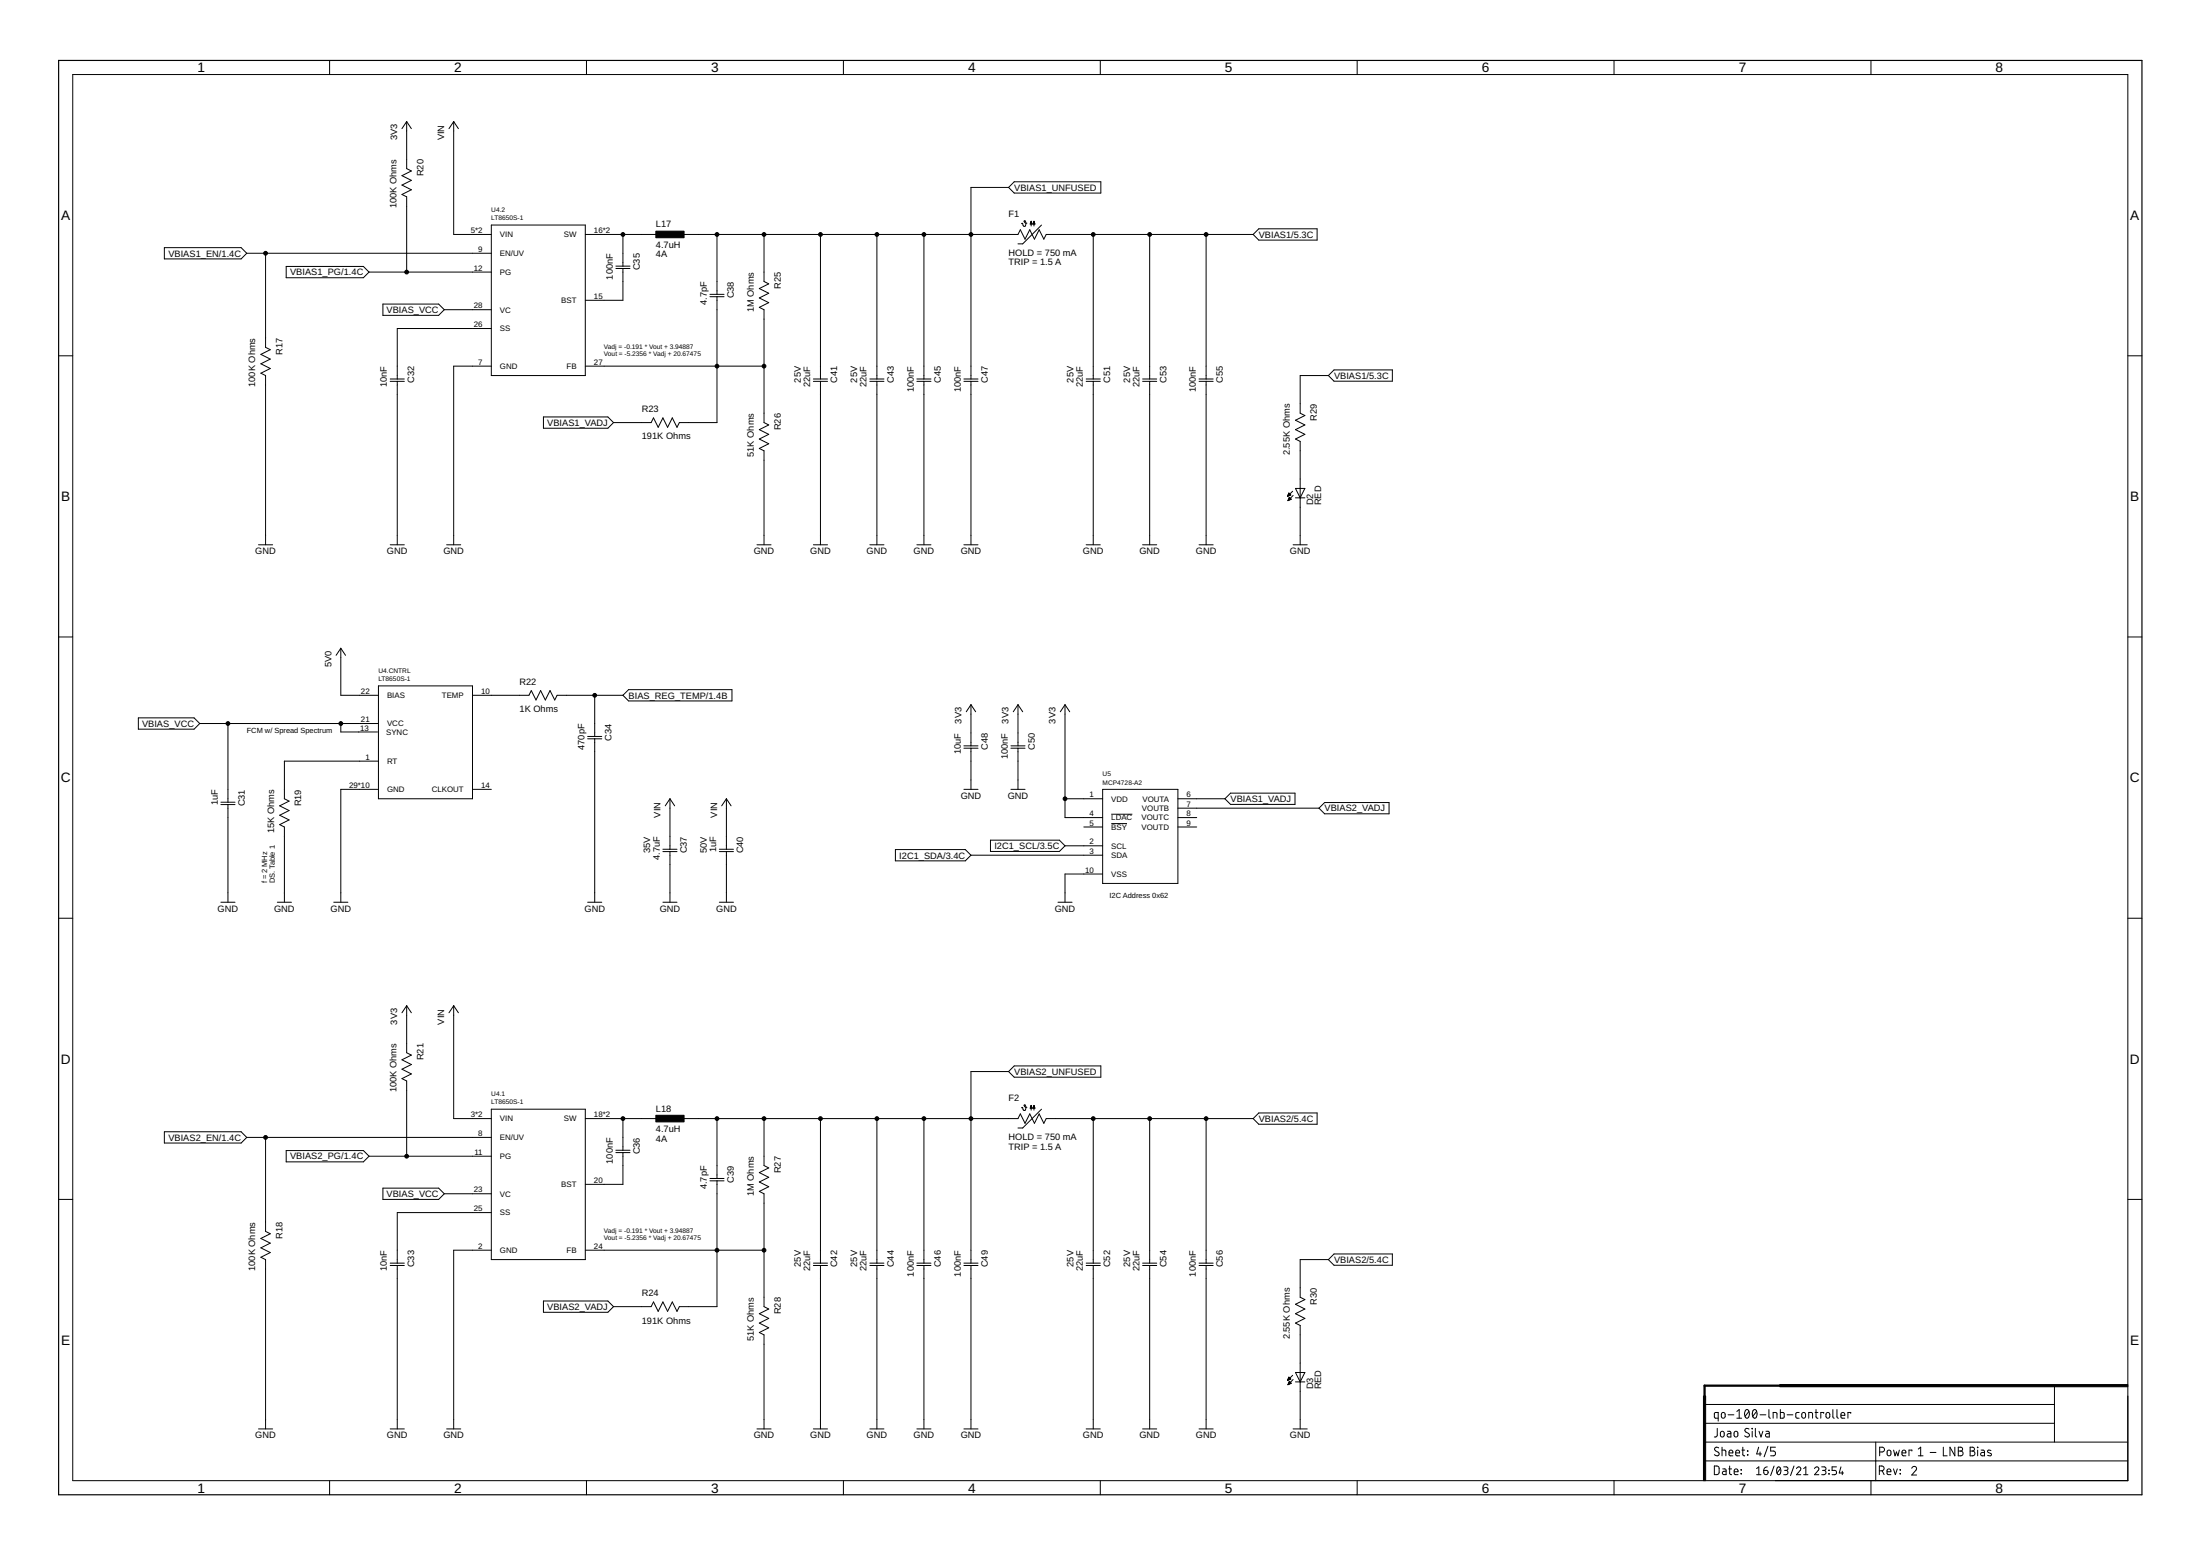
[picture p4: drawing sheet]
<svg xmlns="http://www.w3.org/2000/svg" width="594mm" height="420mm" viewBox="0 0 594 420" stroke-linecap="round" stroke-linejoin="round" font-family="sans-serif">
<g fill="none" stroke="#000" stroke-width=".27">
<path d="M89 16.3v3.8M158.4 16.3v3.8M227.8 16.3v3.8M297.1 16.3v3.8M366.5 16.3v3.8M435.8 16.3v3.8M505.2 16.3v3.8M19.6 20.1h555v379.7h-555zM109.8 32.8v12.7l1.3 .7-2.6 1.2 2.6 1.3-2.6 1.3 2.6 1.2-2.6 1.3 1.3 .6v20.4M109.8 32.8l1.3 1.9M109.8 32.8l-1.3 1.9M122.5 32.8v30.5h10.2"/>
<path d="M122.5 32.8l1.3 1.9M122.5 32.8l-1.3 1.9M272.4 50.6h-10.2v51.7M273.9 49.1h23.4v3h-23.4l-1.5-1.5zM278.4 59.9h.1M278.4 59.8h.1M278.4 59.8v1.2M278.4 59.8l.3 .7h-.5zM279.1 59.9h.2M279.2 59.8h.1M279.2 59.8v1.2M279.2 59.8l.3 .7h-.5z"/>
<path d="M44.4 66.9h20.7l1.5 1.5-1.5 1.5h-20.7zM66.6 68.4h66.1M71.7 68.4v25.4l1.3 .6-2.6 1.3 2.6 1.3-2.6 1.2 2.6 1.3-2.6 1.3 1.3 .6v45.7M77.3 71.9h20.8l1.6 1.6-1.6 1.5h-20.8zM99.7 73.5h33M132.7 60.8h25.4v40.6h-25.4zM158.1 63.3h20.3M166.3 71.9h3.8M166.3 72.5h3.8M168.2 63.3v8.6M168.2 72.5v8.6h-10.1M183.5 63.3h91.4l.6-1.3 1.3 2.6 1.3-2.6 1.2 2.6 1.3-2.6 1.3 2.6 .6-1.3h55.9"/>
<path d="M191.7 79.5h3.8M193.6 63.3v16.2M206.3 63.3v12.7l1.3 .6-2.6 1.3 2.6 1.3-2.6 1.3 2.6 1.2-2.6 1.3 1.3 .6v30.5l1.3 .6-2.6 1.3 2.6 1.3-2.6 1.3 2.6 1.2-2.6 1.3 1.3 .6v25.4M221.6 63.3v39M236.8 63.3v39M249.5 63.3v39M277.3 60.3a.45 .45 0 0 1-.6-.1 .45 .45 0 0 1 0-.6 .91 .91 0 0 1-.2 1.5l-.4-.8-.2 .1M278.2 60.4h.5M278.3 60.3h.3M278.3 60.2h.3M278.3 60.1h.3M279 60.4h.4"/>
<path d="M279 60.3h.4M279.1 60.2h.3M279.1 60.1h.2M281.2 60.8l-5 5h-1.3M295.2 63.3v39M310.5 63.3v39M325.7 63.3v39M339.9 61.8h15.8v3h-15.8l-1.5-1.5zM15.8 96.1h3.8M103.4 82.1h15l1.6 1.5-1.6 1.6h-15zM120 83.6h12.7M132.7 88.7h-25.4v13.6"/>
<path d="M132.7 98.9h-10.2v48.2M158.1 98.9h48.2M191.7 80.1h3.8M193.6 80.1v34h-10.1l-.7 1.3-1.3-2.6-1.2 2.6-1.3-2.6-1.3 2.6-1.2-2.6-.7 1.3h-10.1M360.2 99.9h15.8v3h-15.8l-1.5-1.5zM574.6 96.1h3.8M105.4 103h3.8M105.4 102.3h3.8M107.3 103v44.1M146.7 112.6h17.4l1.6 1.5-1.6 1.5h-17.4zM219.6 103h3.9M219.6 102.3h3.9"/>
<path d="M221.6 103v44.1M234.9 103h3.8M234.9 102.3h3.8M236.8 103v44.1M247.6 103h3.8M247.6 102.3h3.8M249.5 103v44.1M260.3 103h3.8M260.3 102.3h3.8M262.2 103v44.1M293.3 103h3.8M293.3 102.3h3.8"/>
<path d="M295.2 103v44.1M308.5 103h3.9M308.5 102.3h3.9M310.5 103v44.1M323.8 103h3.8M323.8 102.3h3.8M325.7 103v44.1M358.7 101.4h-7.6v10.2l1.3 .6-2.6 1.3 2.6 1.2-2.6 1.3 2.6 1.3-2.6 1.3 1.3 .6v27.9M347.7 134h.1M347.7 133.9h.3M347.8 133.8h.5M347.8 135.1h.2"/>
<path d="M347.8 133.6h.7M347.9 133.5h.5M347.9 135h.4M347.9 133.4h.4M347.9 134.9h.6M348 133.3h.2M348 134.7h.6M348 133.2h.1M348 134.6h.5M348 133.2l-.3 .8M348 133.2l.6 .5M348.1 134.5h.3"/>
<path d="M348.1 134.4h.2M348.2 134.3l.5 .5-.9 .4zM348.6 133.7l-.9 .3M349.1 132.7l-1.4 1.3M349.2 133.8l-1.4 1.4M349.8 131.9h2.6l-1.3 2.5zM349.8 134.4h2.6M69.8 147.1h3.8M105.4 147.1h3.8M120.6 147.1h3.8M204.4 147.1h3.8M219.6 147.1h3.9"/>
<path d="M234.9 147.1h3.8M247.6 147.1h3.8M260.3 147.1h3.8M293.3 147.1h3.8M308.5 147.1h3.9M323.8 147.1h3.8M349.2 147.1h3.8M15.8 172h3.8M92 175v12.7h10.2M92 175l1.3 2M92 175l-1.2 2M574.6 172h3.8"/>
<path d="M37.4 193.8h15l1.5 1.6-1.5 1.5h-15zM53.9 195.4h48.3M61.6 195.4v21.2M92 195.4v2.3h9.9M102.2 185.2h25.4v30.5h-25.4zM127.6 187.7h15.2l.7-1.2 1.2 2.5 1.3-2.5 1.3 2.5 1.2-2.5 1.3 2.5 .6-1.3h17.8M158.7 198.9h3.8M158.7 199.5h3.8M160.6 187.7v11.2M160.6 199.5v44.1M169.7 186.2h28v3.1h-28l-1.5-1.6zM262.2 190.3v11.1"/>
<path d="M262.2 190.3l1.3 1.9M262.2 190.3l-1.3 1.9M274.9 190.3v11.1M274.9 190.3l1.3 1.9M274.9 190.3l-1.3 1.9M287.6 190.3v30.5h10.2M287.6 190.3l1.3 1.9M287.6 190.3l-1.3 1.9M59.6 217.3h3.9M59.6 216.6h3.9M61.6 217.3v26.3M102.2 205.5h-25.4v10.2l1.3 .6-2.6 1.3 2.6 1.3-2.6 1.2 2.6 1.3-2.6 1.3 1.3 .6v20.3"/>
<path d="M102.2 213.1h-10.2v30.5M127.6 213.1h5.1M180.9 215.7v13.6M180.9 215.7l1.3 1.9M180.9 215.7l-1.3 1.9M196.2 215.7v13.6M196.2 215.7l1.2 1.9M196.2 215.7l-1.3 1.9M260.3 213.1h3.8M260.3 201.4h3.8M260.3 202h3.8M262.2 202v11.1"/>
<path d="M273 213.1h3.8M273 201.4h3.8M273 202h3.8M274.9 202v11.1M287.6 215.7h10.2M297.8 213.1h20.3v25.4h-20.3zM300.1 219.9h5.7M318.1 215.7h12.7M318.1 218.2h38.1M332.3 214.2h17.4v3h-17.4l-1.5-1.5zM357.7 216.7h17.4v3.1h-17.4l-1.5-1.6zM179 230h3.8"/>
<path d="M179 229.3h3.8M180.9 230v13.6M194.2 230h3.9M194.2 229.3h3.9M196.2 230v13.6M241.8 229.4h18.9l1.5 1.5-1.5 1.6h-18.9zM262.2 230.9h35.6M267.5 226.9h18.6l1.5 1.5-1.5 1.5h-18.6zM287.6 228.4h10.2M292.7 223.3h5.1M297.8 236h-10.2v7.6M300.1 222.4h4.2"/>
<path d="M318.1 220.8h5.1M318.1 223.3h5.1M15.8 247.9h3.8M59.6 243.6h3.9M74.9 243.6h3.8M90.1 243.6h3.8M158.7 243.6h3.8M179 243.6h3.8M194.2 243.6h3.9M285.7 243.6h3.8M574.6 247.9h3.8M109.8 271.6v12.7l1.3 .6-2.6 1.3 2.6 1.2-2.6 1.3 2.6 1.3-2.6 1.3 1.3 .6v20.3"/>
<path d="M109.8 271.6l1.3 1.9M109.8 271.6l-1.3 1.9M122.5 271.6v30.4h10.2M122.5 271.6l1.3 1.9M122.5 271.6l-1.3 1.9M132.7 299.5h25.4v40.6h-25.4zM272.4 289.3h-10.2v51.8M273.9 287.8h23.4v3.1h-23.4l-1.5-1.6zM277.3 299a.45 .45 0 0 1-.6-.1 .45 .45 0 0 1 0-.6 .89 .89 0 0 1-.2 1.5l-.4-.8-.2 .1M278.2 299.2h.5M278.3 299h.3M278.3 298.9h.3"/>
<path d="M278.3 298.8h.3M278.4 298.7h.1M278.4 298.6h.1M278.4 298.5v1.3M278.4 298.5l.3 .8h-.5zM279 299.2h.4M279 299h.4M279.1 298.9h.3M279.1 298.8h.2M279.1 298.7h.2M279.2 298.6h.1M279.2 298.5v1.3"/>
<path d="M279.2 298.5l.3 .8h-.5zM281.2 299.5l-5 5.1h-1.3M44.4 305.6h20.7l1.5 1.5-1.5 1.6h-20.7zM66.6 307.1h66.1M71.7 307.1v25.4l1.3 .6-2.6 1.3 2.6 1.3-2.6 1.3 2.6 1.2-2.6 1.3 1.3 .6v45.7M77.3 310.7h20.8l1.6 1.5-1.6 1.5h-20.8zM99.7 312.2h33M158.1 302h20.3M166.3 310.6h3.8M166.3 311.2h3.8M168.2 302v8.6M168.2 311.2v8.6h-10.1"/>
<path d="M183.5 302h91.4l.6-1.2 1.3 2.5 1.3-2.5 1.2 2.5 1.3-2.5 1.3 2.5 .6-1.3h55.9M191.7 318.2h3.8M191.7 318.9h3.8M193.6 302v16.2M193.6 318.9v33.9h-10.1l-.7 1.3-1.3-2.5-1.2 2.5-1.3-2.5-1.3 2.5-1.2-2.5-.7 1.2h-10.1M206.3 302v12.7l1.3 .7-2.6 1.2 2.6 1.3-2.6 1.3 2.6 1.2-2.6 1.3 1.3 .6v30.5l1.3 .7-2.6 1.2 2.6 1.3-2.6 1.3 2.6 1.2-2.6 1.3 1.3 .6v25.4M221.6 302v39.1M236.8 302v39.1M249.5 302v39.1M295.2 302v39.1M310.5 302v39.1M325.7 302v39.1"/>
<path d="M339.9 300.5h15.8v3.1h-15.8l-1.5-1.6zM15.8 323.9h3.8M103.4 320.8h15l1.6 1.5-1.6 1.6h-15zM120 322.3h12.7M132.7 327.4h-25.4v13.7M132.7 337.6h-10.2v48.2M158.1 337.6h48.2M574.6 323.9h3.8M105.4 341.1h3.8M105.4 341.7h3.8M107.3 341.7v44.1M146.7 351.3h17.4l1.6 1.5-1.6 1.6h-17.4z"/>
<path d="M219.6 341.1h3.9M219.6 341.7h3.9M221.6 341.7v44.1M234.9 341.1h3.8M234.9 341.7h3.8M236.8 341.7v44.1M247.6 341.1h3.8M247.6 341.7h3.8M249.5 341.7v44.1M260.3 341.1h3.8M260.3 341.7h3.8M262.2 341.7v44.1"/>
<path d="M293.3 341.1h3.8M293.3 341.7h3.8M295.2 341.7v44.1M308.5 341.1h3.9M308.5 341.7h3.9M310.5 341.7v44.1M323.8 341.1h3.8M323.8 341.7h3.8M325.7 341.7v44.1M358.7 340.1l1.5-1.5h15.8v3.1h-15.8zM358.7 340.1h-7.6v10.2l1.3 .6-2.6 1.3 2.6 1.3-2.6 1.2 2.6 1.3-2.6 1.3 1.3 .6v27.9M347.7 372.7h.1"/>
<path d="M347.7 372.6h.3M347.8 372.5h.5M347.8 373.8h.2M347.8 372.4h.7M347.9 372.3h.5M347.9 373.7h.4M347.9 372.2h.4M347.9 373.6h.6M348 372h.2M348 373.5h.6M348 371.9h.1M348 373.4h.5"/>
<path d="M348 371.9l-.3 .9M348 371.9l.6 .5M348.1 373.2h.3M348.1 373.1h.2M348.2 373l.5 .5-.9 .4zM348.6 372.4l-.9 .4M349.1 371.4l-1.4 1.4M349.2 372.5l-1.4 1.4M349.8 370.6h2.6l-1.3 2.5zM349.8 373.1h2.6M460.3 379.2h94.5M554.8 374.2v15.2"/>
<path d="M69.8 385.8h3.8M89 399.8v3.8M105.4 385.8h3.8M120.6 385.8h3.8M158.4 399.8v3.8M204.4 385.8h3.8M219.6 385.8h3.9M227.8 399.8v3.8M234.9 385.8h3.8M247.6 385.8h3.8M260.3 385.8h3.8M293.3 385.8h3.8"/>
<path d="M297.1 399.8v3.8M308.5 385.8h3.9M323.8 385.8h3.8M349.2 385.8h3.8M366.5 399.8v3.8M435.8 399.8v3.8M460.3 394.5h114.3M460.3 389.4h114.3M460.3 384.3h94.5M462.9 395.9h.9l.4 .4v1.4l-.4 .5h-.9zM463.7 385.7v2l-.2 .2-.6 .1M464 382.9h-.8l-.2-.2v-1.1l.2-.2h.8v2.3"/>
<path d="M464.1 391a.58 .58 0 0 0-.9-.1 .58 .58 0 0 0 .1 .9l.7 .3a.54 .54 0 0 1 .2 .8 .54 .54 0 0 1-.8 .2l-.5-.3M464.7 386.7l.5-.2a.92 .92 0 0 1 .1 1.5h-.3l-.4-.3zM464.9 381.6l.5-.2a.92 .92 0 0 1 .2 1.5l-.7-.1zM465 391.6l.9 .1 .1 1.4M465 390.8v2.3M465.2 396.6l.7 .1 .2 .2v1.3h-.6a.46 .46 0 0 1-.4-.5 .46 .46 0 0 1 .4-.4h.6M466.5 386.5h.7l.2 .2v1.3h-.6a.46 .46 0 0 1-.4-.4 .46 .46 0 0 1 .4-.5h.6M466.6 382h1.6M466.8 396.6h.8M466.9 392.3h1a.54 .54 0 0 0-.3-.7 .54 .54 0 0 0-.7 .5l.1 .9 .9 .1M467.1 395.9v1.9l.1 .3 .4 .1M468.3 397.4h1a.54 .54 0 0 0-.3-.7 .54 .54 0 0 0-.7 .5l.1 .9 .9 .1"/>
<path d="M468.4 386.7l.5-.2a.92 .92 0 0 1 .1 1.5l-.6-.1zM468.7 392.3h1.1a.54 .54 0 0 0-.4-.7 .54 .54 0 0 0-.7 .5l.1 .9 1 .1M469 382.9h1.3M469 381.1l.6-.5v2.3M470.1 397.9l.2 .1zM470.1 396.8l.2 .2zM470.4 391.6h.7M470.6 390.8v2.1l.5 .2M471.4 380.8a.62 .62 0 0 1 .7-.1 .62 .62 0 0 1 .3 .8 .99 .99 0 0 1-.8 1.4 1.62 1.62 0 0 1-.2-2.1zM471.9 391.8l.1 .1zM471.9 392.8l.1 .1zM472.3 381.1l-1.1 1.3"/>
<path d="M472.3 385.9a.58 .58 0 0 0-.9-.1 .58 .58 0 0 0 0 .9l.7 .4a.58 .58 0 0 1 .1 .8 .58 .58 0 0 1-.9 0l-.2-.2M473.1 385.7l.1 .1zM473.2 386.5v1.5M473.5 380.8a.61 .61 0 0 1 .7-.1 .61 .61 0 0 1 .3 .8 .99 .99 0 0 1-.8 1.4 1.62 1.62 0 0 1-.2-2.1zM474 385.7v1.9l.4 .4M474.3 381.1l-1 1.3M474.3 396.6l.6-.5v2.1M474.3 398.2h1.2M474.9 390.8l-.5 1.8h1.3M475 386.5l.5 1.5 .5-1.5M475.3 382h1.5M475.3 392.1v1"/>
<path d="M476.3 397h.7a.59 .59 0 0 1 .4 .7 .59 .59 0 0 1-.6 .5 .59 .59 0 0 1-.5-.6zM476.9 386.5h.6l.3 .2v1.3h-.6a.46 .46 0 0 1-.5-.4 .46 .46 0 0 1 .5-.5h.6M477.2 396.1l-.7 .3-.2 .6M477.4 390.5l-1 2.9M477.7 380.6v2l.4 .3M478.8 382.9v-1.5l.9 .1 .1 1.4M479.1 395.9l-1 2.5M479.4 390.8h-1.3v1h.8a.66 .66 0 0 1 .5 .7 .66 .66 0 0 1-.5 .6h-.8M480 396.2a.67 .67 0 0 1 .8 .2 .67 .67 0 0 1 .1 .8 .67 .67 0 0 1-.1 .7 .67 .67 0 0 1-.8 .2 1.76 1.76 0 0 1 0-1.9zM480.8 380.6v2.3h.8l.2-.2v-1.1l-.2-.2h-.8M480.8 396.6l-1 1.1M481.7 396.1h.7a.48 .48 0 0 1 .4 .5 .48 .48 0 0 1-.4 .4h-.5"/>
<path d="M482.2 397a.58 .58 0 0 1 .6 .6 .58 .58 0 0 1-.6 .6h-.5M482.6 382h1.5M484.4 395.9l-.9 2.5M485.1 396.6a.58 .58 0 0 1 .9-.5 .58 .58 0 0 1 .1 .9l-1 1.2h1.2M485.8 381.4h-.6l-.3 .4 .2 1 .7 .1M486.7 381.6l.5-.2a.92 .92 0 0 1 .1 1.5h-.3l-.4-.3zM487 398.2h1.2M487 396.6l.6-.5v2.1M488.4 382.9v-1.5l.9 .1 .2 1.4M490 396.6a.58 .58 0 0 1 .8-.5 .58 .58 0 0 1 .2 .9l-1 1.2h1.2M490.1 381.4h.8M490.4 380.6v2l.1 .2 .4 .1"/>
<path d="M491.9 396.1h.7a.48 .48 0 0 1 .5 .5 .48 .48 0 0 1-.5 .4h-.5M492.5 381.7v-.3h-.8v1.5M492.5 397a.58 .58 0 0 1 .6 .6 .58 .58 0 0 1-.6 .6h-.6M493.2 381.6l.5-.2a.92 .92 0 0 1 .2 1.5h-.4l-.4-.3zM493.8 397.9l.2 .1zM493.8 397l.2 .1zM494.9 380.6l.1 2.1 .3 .2M495.9 396.1h-1.2v.9h.7a.59 .59 0 0 1 .5 .6 .59 .59 0 0 1-.5 .6h-.7M496 380.6v2l.4 .3M497.1 382.2h1.1a.55 .55 0 0 0-.4-.8 .55 .55 0 0 0-.7 .5l.1 .9 1 .1M497.1 396.1l-.4 1.6h1.1M497.5 397.3v.9"/>
<path d="M499.8 381.7v-.3h-.8v1.5M505.2 399.8v3.8M506.5 389.4v10.4M507.5 397.2h.6a.65 .65 0 0 0 .7-.7 .65 .65 0 0 0-.7-.6h-.6v2.3M507.6 392.1h.6a.65 .65 0 0 0 .7-.7 .65 .65 0 0 0-.7-.6h-.6v2.3M508.3 397.2l.5 1M509.6 397.4h1a.54 .54 0 0 0-.4-.7 .54 .54 0 0 0-.6 .5l.1 .9 .9 .1M509.7 391.7l.3-.1 .5 .1 .1 .9a.52 .52 0 0 1-.5 .5 .52 .52 0 0 1-.5-.5zM511.3 396.6l.5 1.6 .5-1.6M511.3 391.6l.4 1.5 .4-1 .4 1 .4-1.5M513.1 396.8l.1 .2zM513.1 397.9l.1 .1z"/>
<path d="M513.6 392.3h1a.54 .54 0 0 0-.3-.7 .54 .54 0 0 0-.7 .5l.1 .9 .9 .1M516.2 396.5a.65 .65 0 0 1 1-.5 .65 .65 0 0 1 .2 1l-1.2 1.3h1.3M516.3 391.8v-.2h-.8v1.5M518 393.1h1.3M518 391.3l.6-.5v2.3M521.2 392.2h1.6M524.8 390.8v2.3h1M527.9 390.8v2.3l-1.3-2.3v2.3M528.8 390.8h.7a.52 .52 0 0 1 .5 .5 .52 .52 0 0 1-.5 .5 .65 .65 0 0 1 .6 .7 .65 .65 0 0 1-.6 .6h-.7zM528.8 391.8h.7M532 390.8h.7a.52 .52 0 0 1 .5 .5 .52 .52 0 0 1-.5 .5 .65 .65 0 0 1 .6 .7 .65 .65 0 0 1-.6 .6h-.7zM532 391.8h.7"/>
<path d="M534 390.8l.1 .1zM534 391.6v1.5M535 391.6h.6l.3 .3v1.2h-.6a.46 .46 0 0 1-.5-.4 .46 .46 0 0 1 .5-.5h.6M537.6 391.7l-.6-.1-.3 .2 .1 .3 .9 .5v.4h-1"/>
</g>
<path d="M15.8 16.3h562.6v387.3h-562.6z" fill="none" stroke="#000" stroke-width=".32"/>
<path d="M177.1 62.4h7.6v1.8h-7.6zM177.1 301.2h7.6v1.7h-7.6zM460 377h.6v22.8h-.6zM480.6 373.9h94v.6h-94z" fill="#000" stroke="#000" stroke-width=".27"/>
<path d="M523.8 374.2h-63.5v3.8" fill="none" stroke="#000" stroke-width=".61"/>
<g fill="#000" stroke="#000" stroke-width=".27">
<circle cx="71.7" cy="68.4" r=".51"/>
<circle cx="109.8" cy="73.5" r=".51"/>
<circle cx="168.2" cy="63.3" r=".51"/>
<circle cx="193.6" cy="63.3" r=".51"/>
<circle cx="206.3" cy="63.3" r=".51"/>
<circle cx="221.6" cy="63.3" r=".51"/>
<circle cx="236.8" cy="63.3" r=".51"/>
<circle cx="249.5" cy="63.3" r=".51"/>
<circle cx="262.2" cy="63.3" r=".51"/>
<circle cx="295.2" cy="63.3" r=".51"/>
<circle cx="310.5" cy="63.3" r=".51"/>
<circle cx="325.7" cy="63.3" r=".51"/>
<circle cx="193.6" cy="98.9" r=".51"/>
<circle cx="206.3" cy="98.9" r=".51"/>
<circle cx="61.6" cy="195.4" r=".51"/>
<circle cx="92" cy="195.4" r=".51"/>
<circle cx="160.6" cy="187.7" r=".51"/>
<circle cx="287.6" cy="215.7" r=".51"/>
<circle cx="71.7" cy="307.1" r=".51"/>
<circle cx="109.8" cy="312.2" r=".51"/>
<circle cx="168.2" cy="302" r=".51"/>
<circle cx="193.6" cy="302" r=".51"/>
<circle cx="206.3" cy="302" r=".51"/>
<circle cx="221.6" cy="302" r=".51"/>
<circle cx="236.8" cy="302" r=".51"/>
<circle cx="249.5" cy="302" r=".51"/>
<circle cx="262.2" cy="302" r=".51"/>
<circle cx="295.2" cy="302" r=".51"/>
<circle cx="310.5" cy="302" r=".51"/>
<circle cx="325.7" cy="302" r=".51"/>
<circle cx="193.6" cy="337.6" r=".51"/>
<circle cx="206.3" cy="337.6" r=".51"/>
</g>
<g font-size="3.7">
<text x="53.3" y="19.5">1</text>
<text x="122.7" y="19.5">2</text>
<text x="192" y="19.5">3</text>
<text x="261.4" y="19.5">4</text>
<text x="330.8" y="19.5">5</text>
<text x="400.2" y="19.5">6</text>
<text x="469.5" y="19.5">7</text>
<text x="538.9" y="19.5">8</text>
<text x="16.5" y="59.4">A</text>
<text x="575.3" y="59.4">A</text>
<text x="16.5" y="135.3">B</text>
<text x="575.3" y="135.3">B</text>
<text x="16.4" y="211.3">C</text>
<text x="575.2" y="211.3">C</text>
<text x="16.4" y="287.2">D</text>
<text x="575.2" y="287.2">D</text>
<text x="16.5" y="363.1">E</text>
<text x="575.3" y="363.1">E</text>
<text x="53.3" y="403">1</text>
<text x="122.7" y="403">2</text>
<text x="192" y="403">3</text>
<text x="261.4" y="403">4</text>
<text x="330.8" y="403">5</text>
<text x="400.2" y="403">6</text>
<text x="469.5" y="403">7</text>
<text x="538.9" y="403">8</text>
</g>
<g font-size="2.5">
<text x="107.3" y="37.9" transform="rotate(-90 107.3 37.9)">3V3</text>
<text x="120" y="37.9" transform="rotate(-90 120 37.9)">VIN</text>
<text x="114.4" y="47.6" transform="rotate(-90 114.4 47.6)">R20</text>
<text x="273.9" y="51.5">VBIAS1_UNFUSED</text>
<text x="107" y="56.2" transform="rotate(-90 107 56.2)">100K Ohms</text>
<text x="272.4" y="58.5">F1</text>
<text x="177.1" y="61.4">L17</text>
<text x="339.9" y="64.2">VBIAS1/5.3C</text>
<text x="45.5" y="69.3">VBIAS1_EN/1.4C</text>
<text x="177.1" y="69.5">4A</text>
<text x="177.1" y="67">4.7uH</text>
<text x="272.4" y="69.1">HOLD = 750 mA</text>
<text x="272.4" y="71.7">TRIP = 1.5 A</text>
<text x="78.3" y="74.4">VBIAS1_PG/1.4C</text>
<text x="165.5" y="75.5" transform="rotate(-90 165.5 75.5)">100nF</text>
<text x="172.8" y="73" transform="rotate(-90 172.8 73)">C35</text>
<text x="190.8" y="82.4" transform="rotate(-90 190.8 82.4)">4.7pF</text>
<text x="198.2" y="80.6" transform="rotate(-90 198.2 80.6)">C38</text>
<text x="210.9" y="78.1" transform="rotate(-90 210.9 78.1)">R25</text>
<text x="104.4" y="84.5">VBIAS_VCC</text>
<text x="203.5" y="84.3" transform="rotate(-90 203.5 84.3)">1M Ohms</text>
<text x="76.3" y="95.8" transform="rotate(-90 76.3 95.8)">R17</text>
<text x="68.9" y="104.5" transform="rotate(-90 68.9 104.5)">100K Ohms</text>
<text x="104.5" y="104.6" transform="rotate(-90 104.5 104.6)">10nF</text>
<text x="111.8" y="103.5" transform="rotate(-90 111.8 103.5)">C32</text>
<text x="216.2" y="103.3" transform="rotate(-90 216.2 103.3)">25V</text>
<text x="218.8" y="104.6" transform="rotate(-90 218.8 104.6)">22uF</text>
<text x="226.1" y="103.5" transform="rotate(-90 226.1 103.5)">C41</text>
<text x="231.5" y="103.3" transform="rotate(-90 231.5 103.3)">25V</text>
<text x="234" y="104.6" transform="rotate(-90 234 104.6)">22uF</text>
<text x="241.3" y="103.5" transform="rotate(-90 241.3 103.5)">C43</text>
<text x="246.7" y="106" transform="rotate(-90 246.7 106)">100nF</text>
<text x="254" y="103.5" transform="rotate(-90 254 103.5)">C45</text>
<text x="259.4" y="106" transform="rotate(-90 259.4 106)">100nF</text>
<text x="266.7" y="103.5" transform="rotate(-90 266.7 103.5)">C47</text>
<text x="289.9" y="103.3" transform="rotate(-90 289.9 103.3)">25V</text>
<text x="292.4" y="104.6" transform="rotate(-90 292.4 104.6)">22uF</text>
<text x="299.8" y="103.5" transform="rotate(-90 299.8 103.5)">C51</text>
<text x="305.1" y="103.3" transform="rotate(-90 305.1 103.3)">25V</text>
<text x="307.7" y="104.6" transform="rotate(-90 307.7 104.6)">22uF</text>
<text x="315" y="103.5" transform="rotate(-90 315 103.5)">C53</text>
<text x="322.9" y="106" transform="rotate(-90 322.9 106)">100nF</text>
<text x="330.2" y="103.5" transform="rotate(-90 330.2 103.5)">C55</text>
<text x="360.2" y="102.3">VBIAS1/5.3C</text>
<text x="173.3" y="111.3">R23</text>
<text x="355.6" y="113.6" transform="rotate(-90 355.6 113.6)">R29</text>
<text x="147.8" y="115">VBIAS1_VADJ</text>
<text x="173.3" y="118.6">191K Ohms</text>
<text x="210.9" y="116.2" transform="rotate(-90 210.9 116.2)">R26</text>
<text x="203.5" y="123.4" transform="rotate(-90 203.5 123.4)">51K Ohms</text>
<text x="348.3" y="122.9" transform="rotate(-90 348.3 122.9)">2.55K Ohms</text>
<text x="354.6" y="136.5" transform="rotate(-90 354.6 136.5)">D2</text>
<text x="356.8" y="136.5" transform="rotate(-90 356.8 136.5)">RED</text>
<text x="68.9" y="149.7">GND</text>
<text x="104.5" y="149.7">GND</text>
<text x="119.7" y="149.7">GND</text>
<text x="203.5" y="149.7">GND</text>
<text x="218.8" y="149.7">GND</text>
<text x="234" y="149.7">GND</text>
<text x="246.7" y="149.7">GND</text>
<text x="259.4" y="149.7">GND</text>
<text x="292.4" y="149.7">GND</text>
<text x="307.7" y="149.7">GND</text>
<text x="322.9" y="149.7">GND</text>
<text x="348.3" y="149.7">GND</text>
<text x="89.5" y="180.1" transform="rotate(-90 89.5 180.1)">5V0</text>
<text x="140.3" y="185">R22</text>
<text x="169.7" y="188.6">BIAS_REG_TEMP/1.4B</text>
<text x="38.4" y="196.3">VBIAS_VCC</text>
<text x="140.3" y="192.3">1K Ohms</text>
<text x="259.7" y="195.4" transform="rotate(-90 259.7 195.4)">3V3</text>
<text x="272.4" y="195.4" transform="rotate(-90 272.4 195.4)">3V3</text>
<text x="285.1" y="195.4" transform="rotate(-90 285.1 195.4)">3V3</text>
<text x="157.8" y="202.5" transform="rotate(-90 157.8 202.5)">470pF</text>
<text x="165.1" y="200" transform="rotate(-90 165.1 200)">C34</text>
<text x="259.4" y="203.6" transform="rotate(-90 259.4 203.6)">10uF</text>
<text x="266.7" y="202.5" transform="rotate(-90 266.7 202.5)">C48</text>
<text x="279.4" y="202.5" transform="rotate(-90 279.4 202.5)">C50</text>
<text x="272.1" y="205" transform="rotate(-90 272.1 205)">100nF</text>
<text x="259.4" y="215.7">GND</text>
<text x="272.1" y="215.7">GND</text>
<text x="58.8" y="217.5" transform="rotate(-90 58.8 217.5)">1uF</text>
<text x="66.1" y="217.7" transform="rotate(-90 66.1 217.7)">C31</text>
<text x="81.3" y="217.7" transform="rotate(-90 81.3 217.7)">R19</text>
<text x="178.4" y="220.8" transform="rotate(-90 178.4 220.8)">VIN</text>
<text x="193.6" y="220.8" transform="rotate(-90 193.6 220.8)">VIN</text>
<text x="332.3" y="216.6">VBIAS1_VADJ</text>
<text x="357.7" y="219.1">VBIAS2_VADJ</text>
<text x="74" y="225" transform="rotate(-90 74 225)">15K Ohms</text>
<text x="175.6" y="230.3" transform="rotate(-90 175.6 230.3)">35V</text>
<text x="178.2" y="232.3" transform="rotate(-90 178.2 232.3)">4.7uF</text>
<text x="185.5" y="230.4" transform="rotate(-90 185.5 230.4)">C37</text>
<text x="190.8" y="230.3" transform="rotate(-90 190.8 230.3)">50V</text>
<text x="193.4" y="230.2" transform="rotate(-90 193.4 230.2)">1uF</text>
<text x="200.7" y="230.4" transform="rotate(-90 200.7 230.4)">C40</text>
<text x="242.8" y="231.8">I2C1_SDA/3.4C</text>
<text x="268.5" y="229.3">I2C1_SCL/3.5C</text>
<text x="58.8" y="246.2">GND</text>
<text x="74" y="246.2">GND</text>
<text x="89.3" y="246.2">GND</text>
<text x="157.8" y="246.2">GND</text>
<text x="178.1" y="246.2">GND</text>
<text x="193.4" y="246.2">GND</text>
<text x="284.8" y="246.2">GND</text>
<text x="107.3" y="276.6" transform="rotate(-90 107.3 276.6)">3V3</text>
<text x="120" y="276.6" transform="rotate(-90 120 276.6)">VIN</text>
<text x="114.4" y="286.3" transform="rotate(-90 114.4 286.3)">R21</text>
<text x="273.9" y="290.2">VBIAS2_UNFUSED</text>
<text x="107" y="295" transform="rotate(-90 107 295)">100K Ohms</text>
<text x="272.4" y="297.2">F2</text>
<text x="177.1" y="305.7">4.7uH</text>
<text x="177.1" y="300.2">L18</text>
<text x="339.9" y="302.9">VBIAS2/5.4C</text>
<text x="45.5" y="308">VBIAS2_EN/1.4C</text>
<text x="172.8" y="311.7" transform="rotate(-90 172.8 311.7)">C36</text>
<text x="177.1" y="308.2">4A</text>
<text x="272.4" y="307.9">HOLD = 750 mA</text>
<text x="272.4" y="310.4">TRIP = 1.5 A</text>
<text x="78.3" y="313.1">VBIAS2_PG/1.4C</text>
<text x="165.5" y="314.2" transform="rotate(-90 165.5 314.2)">100nF</text>
<text x="210.9" y="316.8" transform="rotate(-90 210.9 316.8)">R27</text>
<text x="104.4" y="323.2">VBIAS_VCC</text>
<text x="190.8" y="321.2" transform="rotate(-90 190.8 321.2)">4.7pF</text>
<text x="198.2" y="319.3" transform="rotate(-90 198.2 319.3)">C39</text>
<text x="203.5" y="323" transform="rotate(-90 203.5 323)">1M Ohms</text>
<text x="76.3" y="334.6" transform="rotate(-90 76.3 334.6)">R18</text>
<text x="360.2" y="341">VBIAS2/5.4C</text>
<text x="68.9" y="343.2" transform="rotate(-90 68.9 343.2)">100K Ohms</text>
<text x="104.5" y="343.3" transform="rotate(-90 104.5 343.3)">10nF</text>
<text x="111.8" y="342.2" transform="rotate(-90 111.8 342.2)">C33</text>
<text x="216.2" y="342.1" transform="rotate(-90 216.2 342.1)">25V</text>
<text x="218.8" y="343.3" transform="rotate(-90 218.8 343.3)">22uF</text>
<text x="226.1" y="342.2" transform="rotate(-90 226.1 342.2)">C42</text>
<text x="231.5" y="342.1" transform="rotate(-90 231.5 342.1)">25V</text>
<text x="234" y="343.3" transform="rotate(-90 234 343.3)">22uF</text>
<text x="241.3" y="342.2" transform="rotate(-90 241.3 342.2)">C44</text>
<text x="246.7" y="344.7" transform="rotate(-90 246.7 344.7)">100nF</text>
<text x="254" y="342.2" transform="rotate(-90 254 342.2)">C46</text>
<text x="259.4" y="344.7" transform="rotate(-90 259.4 344.7)">100nF</text>
<text x="266.7" y="342.2" transform="rotate(-90 266.7 342.2)">C49</text>
<text x="289.9" y="342.1" transform="rotate(-90 289.9 342.1)">25V</text>
<text x="292.4" y="343.3" transform="rotate(-90 292.4 343.3)">22uF</text>
<text x="299.8" y="342.2" transform="rotate(-90 299.8 342.2)">C52</text>
<text x="305.1" y="342.1" transform="rotate(-90 305.1 342.1)">25V</text>
<text x="307.7" y="343.3" transform="rotate(-90 307.7 343.3)">22uF</text>
<text x="315" y="342.2" transform="rotate(-90 315 342.2)">C54</text>
<text x="322.9" y="344.7" transform="rotate(-90 322.9 344.7)">100nF</text>
<text x="330.2" y="342.2" transform="rotate(-90 330.2 342.2)">C56</text>
<text x="147.8" y="353.7">VBIAS2_VADJ</text>
<text x="173.3" y="350.1">R24</text>
<text x="355.6" y="352.3" transform="rotate(-90 355.6 352.3)">R30</text>
<text x="173.3" y="357.4">191K Ohms</text>
<text x="210.9" y="354.9" transform="rotate(-90 210.9 354.9)">R28</text>
<text x="203.5" y="362.1" transform="rotate(-90 203.5 362.1)">51K Ohms</text>
<text x="348.3" y="361.7" transform="rotate(-90 348.3 361.7)">2.55K Ohms</text>
<text x="354.6" y="375.2" transform="rotate(-90 354.6 375.2)">D3</text>
<text x="356.8" y="375.2" transform="rotate(-90 356.8 375.2)">RED</text>
<text x="68.9" y="388.4">GND</text>
<text x="104.5" y="388.4">GND</text>
<text x="119.7" y="388.4">GND</text>
<text x="203.5" y="388.4">GND</text>
<text x="218.8" y="388.4">GND</text>
<text x="234" y="388.4">GND</text>
<text x="246.7" y="388.4">GND</text>
<text x="259.4" y="388.4">GND</text>
<text x="292.4" y="388.4">GND</text>
<text x="307.7" y="388.4">GND</text>
<text x="322.9" y="388.4">GND</text>
<text x="348.3" y="388.4">GND</text>
</g>
<g font-size="2.1">
<text x="127.1" y="63">5*2</text>
<text x="135" y="64.1">VIN</text>
<text x="152.3" y="64.1">SW</text>
<text x="160.4" y="63">16*2</text>
<text x="129.1" y="68">9</text>
<text x="135" y="69.1">EN/UV</text>
<text x="128" y="73.1">12</text>
<text x="135" y="74.2">PG</text>
<text x="128" y="83.3">28</text>
<text x="151.6" y="81.8">BST</text>
<text x="160.4" y="80.7">15</text>
<text x="128" y="88.3">26</text>
<text x="135" y="89.5">SS</text>
<text x="135" y="84.4">VC</text>
<text x="129.1" y="98.5">7</text>
<text x="135" y="99.6">GND</text>
<text x="153" y="99.6">FB</text>
<text x="160.4" y="98.5">27</text>
<text x="97.5" y="187.4">22</text>
<text x="104.5" y="188.5">BIAS</text>
<text x="119.3" y="188.5">TEMP</text>
<text x="129.9" y="187.4">10</text>
<text x="97.2" y="197.3">13</text>
<text x="97.5" y="195">21</text>
<text x="104.5" y="196.1">VCC</text>
<text x="104.3" y="198.4">SYNC</text>
<text x="98.7" y="205.2">1</text>
<text x="104.5" y="206.3">RT</text>
<text x="94.3" y="212.8">29*10</text>
<text x="104.5" y="213.9">GND</text>
<text x="116.6" y="213.9">CLKOUT</text>
<text x="129.9" y="212.8">14</text>
<text x="294.2" y="215.3">1</text>
<text x="320.4" y="215.3">6</text>
<text x="294.2" y="220.4">4</text>
<text x="300.1" y="216.5">VDD</text>
<text x="300.1" y="221.5">LDAC</text>
<text x="308.2" y="221.5">VOUTC</text>
<text x="308.4" y="219">VOUTB</text>
<text x="308.5" y="216.5">VOUTA</text>
<text x="320.4" y="217.9">7</text>
<text x="320.4" y="220.4">8</text>
<text x="294.2" y="223">5</text>
<text x="300.1" y="224.1">BSY</text>
<text x="308.2" y="224.1">VOUTD</text>
<text x="320.4" y="223">9</text>
<text x="294.2" y="228">2</text>
<text x="294.2" y="230.6">3</text>
<text x="300.1" y="229.1">SCL</text>
<text x="300.1" y="231.7">SDA</text>
<text x="293" y="235.7">10</text>
<text x="300.1" y="236.8">VSS</text>
<text x="127.1" y="301.7">3*2</text>
<text x="135" y="302.8">VIN</text>
<text x="152.3" y="302.8">SW</text>
<text x="160.4" y="301.7">18*2</text>
<text x="128.1" y="311.8">11</text>
<text x="129.1" y="306.8">8</text>
<text x="135" y="307.9">EN/UV</text>
<text x="135" y="313">PG</text>
<text x="128" y="322">23</text>
<text x="135" y="323.1">VC</text>
<text x="151.6" y="320.6">BST</text>
<text x="160.4" y="319.5">20</text>
<text x="128" y="327.1">25</text>
<text x="135" y="328.2">SS</text>
<text x="129.1" y="337.2">2</text>
<text x="135" y="338.4">GND</text>
<text x="153" y="338.4">FB</text>
<text x="160.4" y="337.2">24</text>
</g>
<g font-size="2">
<text x="66.6" y="197.9">FCM w/ Spread Spectrum</text>
<text x="72.1" y="238.5" transform="rotate(-90 72.1 238.5)">f = 2 MHz</text>
<text x="74.2" y="238.5" transform="rotate(-90 74.2 238.5)">DS. Table 1</text>
<text x="299.6" y="242.5">I2C Address 0x62</text>
</g>
<g font-size="1.8">
<text x="132.7" y="59.5">LT8650S-1</text>
<text x="132.7" y="57.2">U4.2</text>
<text x="163.1" y="94.3">Vadj = -0.191 * Vout + 3.94887</text>
<text x="163.1" y="96.2">Vout = -5.2356 * Vadj + 20.67475</text>
<text x="102.2" y="183.9">LT8650S-1</text>
<text x="102.2" y="181.7">U4.CNTRL</text>
<text x="297.7" y="209.6">U5</text>
<text x="297.7" y="211.9">MCP4728-A2</text>
<text x="132.7" y="298.2">LT8650S-1</text>
<text x="132.7" y="295.9">U4.1</text>
<text x="163.1" y="333">Vadj = -0.191 * Vout + 3.94887</text>
<text x="163.1" y="334.9">Vout = -5.2356 * Vadj + 20.67475</text>
</g>
</svg>
